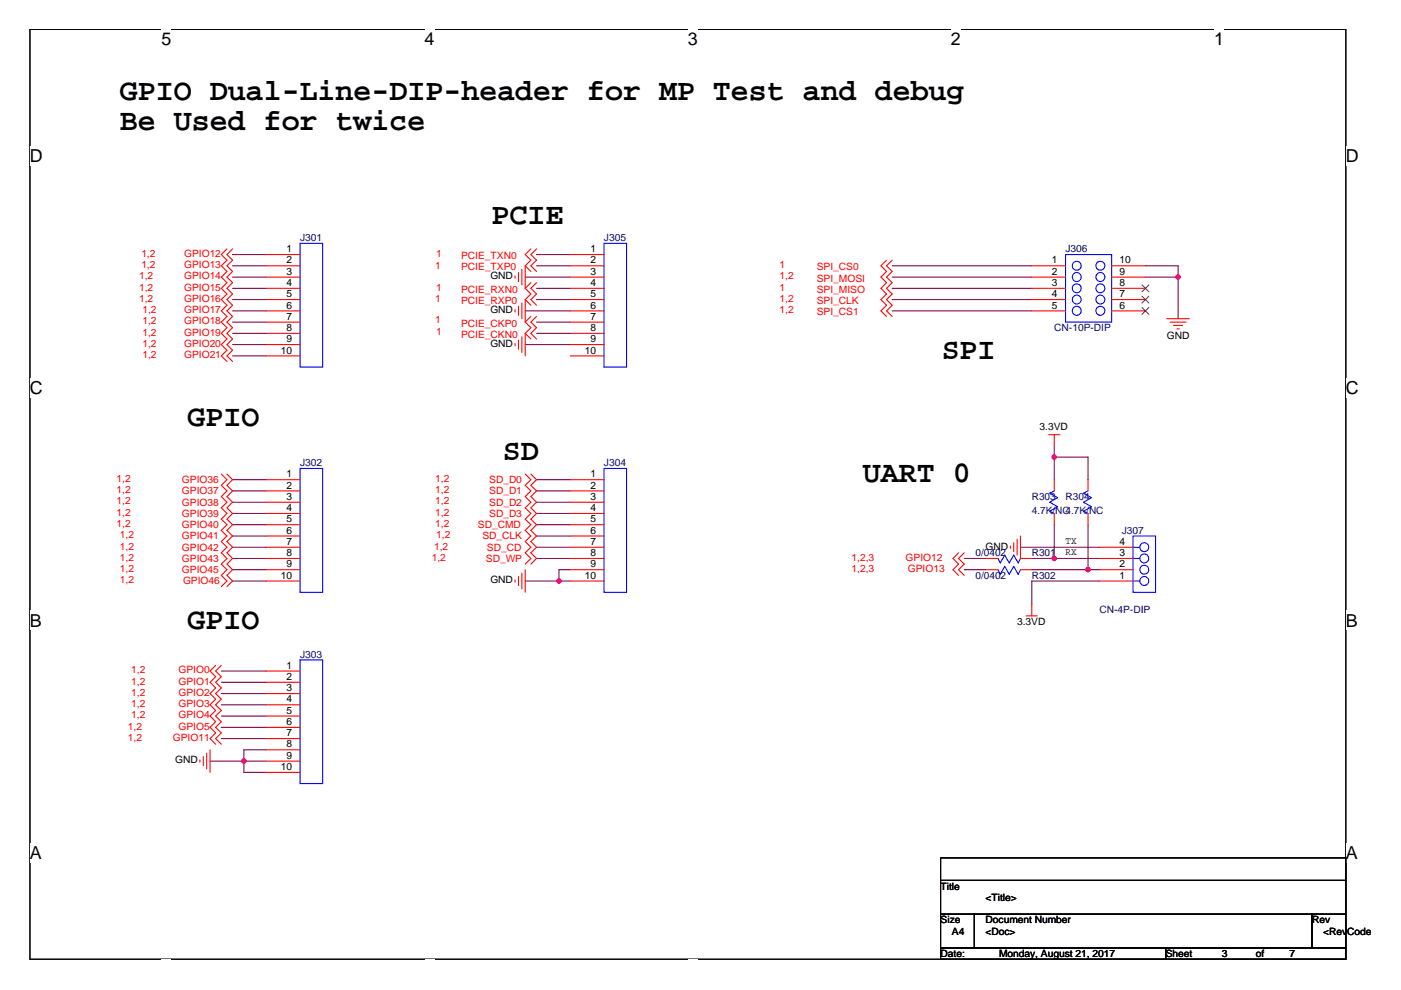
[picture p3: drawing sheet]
<svg xmlns="http://www.w3.org/2000/svg" width="297mm" height="210mm" viewBox="0 0 297 210" stroke-linecap="round" stroke-linejoin="round" font-family="sans-serif">
<path d="M6.3 6.2h279v197.2h-279z" fill="none" stroke="#000" stroke-width=".23"/>
<g fill="#fff">
<path d="M34.2 6.2h2.2v4.3h-2.2z"/>
<path d="M34.2 203.4h2.2v.2h-2.2z"/>
<path d="M90 6.2h2.1v4.3h-2.1z"/>
<path d="M90 203.4h2.1v.2h-2.1z"/>
<path d="M145.8 6.2h2.1v4.3h-2.1z"/>
<path d="M145.8 203.4h2.1v.2h-2.1z"/>
<path d="M201.6 6.2h2.1v4.3h-2.1z"/>
<path d="M201.6 203.4h2.1v.2h-2.1z"/>
<path d="M257.4 6.2h2.1v4.3h-2.1z"/>
<path d="M257.4 203.4h2.1v.2h-2.1z"/>
<path d="M6.3 30.9h2.8v4.2h-2.8z"/>
<path d="M285.3 30.9h2.8v4.2h-2.8z"/>
<path d="M6.3 80.2h2.8v4.2h-2.8z"/>
<path d="M285.3 80.2h2.8v4.2h-2.8z"/>
<path d="M6.3 129.5h2.6v4.2h-2.6z"/>
<path d="M285.3 129.5h2.6v4.2h-2.6z"/>
<path d="M6.3 178.7h2.6v4.3h-2.6z"/>
<path d="M285.3 178.7h2.6v4.3h-2.6z"/>
</g>
<g fill="none" stroke="#800040" stroke-width=".23">
<path d="M49.3 56.4h7.2M49.3 58.8h7.2M49.3 54h7.2M111.4 58.8h9.5M113.8 56.4h7.1M113.8 54h7.1M189.2 56.4h29.6M189.2 58.8h29.6M242.9 56.4h6.9v11.2M242.9 58.8h6.9M49.3 65.9h7.2M49.3 61.1h7.2"/>
<path d="M49.3 63.5h7.2M49.3 75.5h7.2M49.3 73.1h7.2M49.3 70.7h7.2M49.3 68.3h7.2M111.4 65.9h9.5M111.4 73.1h9.5M113.8 61.1h7.1M113.8 63.5h7.1M113.8 70.7h7.1M113.8 68.3h7.1M189.2 65.9h29.6"/>
<path d="M189.2 61.1h29.6M189.2 63.5h29.6M223.5 94.5v7.2M223.5 96.9h7.2v4.8M49.3 118.4h7.2M49.3 116h7.2M49.3 113.6h7.2M49.3 111.2h7.2M49.3 108.9h7.2M49.3 106.5h7.2M49.3 104.1h7.2M49.3 101.7h7.2"/>
<path d="M113.8 118.4h7.1M113.8 116h7.1M113.8 113.6h7.1M113.8 111.2h7.1M113.8 108.9h7.1M113.8 106.5h7.1M113.8 104.1h7.1M113.8 101.7h7.1M204.4 118.4h4.8M216.4 116h16.7M218.8 118.4h14.3M223.5 111.2v7.2"/>
<path d="M230.7 111.2v9.6M49.3 120.8h7.2M49.3 123.2h7.2M111.4 123.2h9.5M120.9 120.8h-2.4v2.4M204.4 120.8h4.8M218.8 120.8h14.3M233.1 123.2h-14.3v5M46.9 142.3h9.6M46.9 144.7h9.6M46.9 147.1h9.6M46.9 149.4h9.6"/>
<path d="M46.9 151.8h9.6M46.9 154.2h9.6M46.9 156.6h9.6M56.5 159h-4.8v4.8h4.8M44.5 161.4h12"/>
</g>
<g fill="#f0f" stroke="#f0f" stroke-width=".23">
<circle cx="249.8" cy="58.7" r=".47"/>
<circle cx="51.7" cy="161.4" r=".47"/>
<circle cx="118.5" cy="123.2" r=".47"/>
<circle cx="223.5" cy="96.9" r=".47"/>
<circle cx="230.7" cy="120.8" r=".47"/>
<circle cx="223.5" cy="118.4" r=".47"/>
</g>
<g fill="none" stroke="#f00" stroke-width=".23">
<path d="M48.1 52.8l-1.2 1.2 1.2 1.2-1.2 1.2 1.2 1.2-1.2 1.2 1.2 1.1-1.2 1.2 1.2 1.2-1.2 1.2 1.2 1.2-1.2 1.2 1.2 1.2-1.2 1.2 1.2 1.2-1.2 1.2 1.2 1.2-1.2 1.2 1.2 1.2-1.2 1.2 1.2 1.1M49.3 52.8l-1.2 1.2 1.2 1.2-1.2 1.2 1.2 1.2-1.2 1.2 1.2 1.1-1.2 1.2 1.2 1.2-1.2 1.2 1.2 1.2-1.2 1.2 1.2 1.2-1.2 1.2 1.2 1.2-1.2 1.2 1.2 1.2-1.2 1.2 1.2 1.2-1.2 1.2 1.2 1.1M56.5 56.4h7.1M56.5 58.8h7.1M56.5 54h7.1M109.2 58.5v.5M109.9 57.8v1.9M110.6 57.1v3.3M111.4 56.4v4.7M111.4 56.4l1.2 1.2M112.6 52.8l-1.2 1.2 1.2 1.2-1.2 1.2M112.6 59.9l-1.2 1.2"/>
<path d="M113.8 52.8l-1.2 1.2 1.2 1.2-1.2 1.2 1.2 1.2M113.8 59.9l-1.2 1.2 1.2 1.2-1.2 1.2 1.2 1.2M120.9 56.4h7.2M120.9 58.8h7.2M120.9 54h7.2M188 55.2l-1.2 1.2 1.2 1.2-1.2 1.2 1.2 1.1-1.2 1.2 1.2 1.2-1.2 1.2 1.2 1.2-1.2 1.2 1.2 1.2M189.2 55.2l-1.2 1.2 1.2 1.2-1.2 1.2 1.2 1.1-1.2 1.2 1.2 1.2-1.2 1.2 1.2 1.2-1.2 1.2 1.2 1.2M218.8 56.4h7.1M218.8 58.8h7.1M235.7 56.4h7.2M235.7 58.8h7.2M56.5 68.3h7.1"/>
<path d="M56.5 61.1h7.1M56.5 63.5h7.1M56.5 65.9h7.1M56.5 70.7h7.1M56.5 73.1h7.1M56.5 75.5h7.1M109.2 65.7v.4M109.2 72.8v.5M109.9 64.9v2M109.9 72.1v1.9M110.6 64.2v3.4M110.6 71.4v3.3"/>
<path d="M111.4 63.5v4.8M111.4 70.7v4.8M111.4 68.3l1.2 1.2-1.2 1.2M111.4 70.7l1.2 1.2M111.4 61.1l1.2 1.2-1.2 1.2M111.4 63.5l1.2 1.2M112.6 67.1l-1.2 1.2M113.8 67.1l-1.2 1.2 1.2 1.2-1.2 1.2 1.2 1.2M120.9 68.3h7.2M120.9 61.1h7.2M120.9 63.5h7.2M120.9 65.9h7.2"/>
<path d="M120.9 70.7h7.2M120.9 73.1h7.2M120.9 75.5h7.2M218.8 61.1h7.1M218.8 63.5h7.1M218.8 65.9h7.1M235.7 61.1h7.2M235.7 63.5h7.2M235.7 65.9h7.2M247.4 67.6h4.8M248.1 68.3h3.3M248.8 69h1.9"/>
<path d="M249.5 69.7h.5M222.3 92.2h2.4M223.5 92.2v2.3M46.9 100.5l1.2 1.2-1.2 1.2 1.2 1.2-1.2 1.2 1.2 1.2-1.2 1.2 1.2 1.2-1.2 1.2 1.2 1.1-1.2 1.2 1.2 1.2-1.2 1.2 1.2 1.2-1.2 1.2 1.2 1.2-1.2 1.2 1.2 1.2-1.2 1.2 1.2 1.2-1.2 1.2M48.1 100.5l1.2 1.2-1.2 1.2 1.2 1.2-1.2 1.2 1.2 1.2-1.2 1.2 1.2 1.2-1.2 1.2 1.2 1.1-1.2 1.2 1.2 1.2-1.2 1.2 1.2 1.2-1.2 1.2 1.2 1.2-1.2 1.2 1.2 1.2-1.2 1.2 1.2 1.2-1.2 1.2M56.5 101.7h7.1M56.5 104.1h7.1M56.5 106.5h7.1M56.5 108.9h7.1M56.5 111.2h7.1M56.5 113.6h7.1M56.5 116h7.1"/>
<path d="M56.5 118.4h7.1M111.4 100.5l1.2 1.2-1.2 1.2 1.2 1.2-1.2 1.2 1.2 1.2-1.2 1.2 1.2 1.2-1.2 1.2 1.2 1.1-1.2 1.2 1.2 1.2-1.2 1.2 1.2 1.2-1.2 1.2 1.2 1.2-1.2 1.2M112.6 100.5l1.2 1.2-1.2 1.2 1.2 1.2-1.2 1.2 1.2 1.2-1.2 1.2 1.2 1.2-1.2 1.2 1.2 1.1-1.2 1.2 1.2 1.2-1.2 1.2 1.2 1.2-1.2 1.2 1.2 1.2-1.2 1.2M120.9 101.7h7.2M120.9 104.1h7.2M120.9 106.5h7.2M120.9 108.9h7.2M120.9 111.2h7.2M120.9 113.6h7.2M120.9 116h7.2M120.9 118.4h7.2M203.2 117.2l-1.1 1.2 1.1 1.2-1.1 1.2 1.1 1.2"/>
<path d="M204.4 117.2l-1.2 1.2 1.2 1.2-1.2 1.2 1.2 1.2M209.2 118.4h2.4M214.2 115.8v.5M214.9 115.1v1.9M215.7 114.4v3.3M216.4 113.6v4.8h2.4M223.5 101.7v2.4M223.5 108.9v2.3M230.7 101.7v2.4M230.7 108.9v2.3M233.1 116h7.1M233.1 118.4h7.1"/>
<path d="M56.5 120.8h7.1M56.5 123.2h7.1M109.2 122.9v.5M109.9 122.2v1.9M110.6 121.5v3.3M111.4 120.8v4.8M120.9 120.8h7.2M120.9 123.2h7.2M209.2 120.8h2.4M216.4 120.8h2.4M217.6 130.6h2.3M218.8 128.2v2.4"/>
<path d="M233.1 120.8h7.1M233.1 123.2h7.1M43.8 159.7v3.3M44.5 159v4.8M45.7 141.1l-1.2 1.2 1.2 1.2-1.2 1.2 1.2 1.2-1.2 1.2 1.2 1.1-1.2 1.2 1.2 1.2-1.2 1.2 1.2 1.2-1.2 1.2 1.2 1.2-1.2 1.2 1.2 1.2M46.9 141.1l-1.2 1.2 1.2 1.2-1.2 1.2 1.2 1.2-1.2 1.2 1.2 1.1-1.2 1.2 1.2 1.2-1.2 1.2 1.2 1.2-1.2 1.2 1.2 1.2-1.2 1.2 1.2 1.2M56.5 142.3h7.1M56.5 144.7h7.1M56.5 147.1h7.1M56.5 149.4h7.1M56.5 151.8h7.1M56.5 154.2h7.1"/>
<path d="M56.5 156.6h7.1M56.5 159h7.1M42.4 161.1v.5M43.1 160.4v1.9M56.5 161.4h7.1M56.5 163.8h7.1"/>
</g>
<path d="M199.4 181.9h85.9v4.8h-85.9zM199.4 186.7h85.9v7.1h-85.9zM199.4 193.8h7.2v7.2h-7.2zM206.6 193.8h71.6v7.2h-71.6zM278.2 193.8h7.1v7.2h-7.1zM199.4 201h47.8v2.4h-47.8zM247.2 201h38.1v2.4h-38.1z" fill="none" stroke="#000" stroke-width=".23"/>
<g fill="none" stroke="#00f" stroke-width=".23">
<path d="M63.6 51.6h4.8v26.2h-4.8zM128.1 51.6h4.7v26.2h-4.7zM225.9 54h9.8v14.3h-9.8zM63.6 99.3h4.8v26.3h-4.8zM128.1 99.3h4.7v26.3h-4.7zM211.6 118.4l.5 1 .9-1.7 1 1.7 .9-1.7 1 1.7 .5-1M223.5 104.1l-.9 .5 1.6 .9-1.6 1 1.6 .9-1.6 1 .9 .5M230.7 104.1l-1 .5 1.7 .9-1.7 1 1.7 .9-1.7 1 1 .5M240.2 113.6h4.8v12h-4.8zM240.2 116h1.5M240.2 118.4h1.5M63.6 139.9h4.8v26.2h-4.8z"/>
<path d="M211.6 120.8l.5 1 .9-1.7 1 1.7 .9-1.7 1 1.7 .5-1M240.2 123.2h1.5"/>
<circle cx="228.3" cy="58.7" r=".95"/>
<circle cx="228.3" cy="56.3" r=".95"/>
<circle cx="233.3" cy="58.7" r=".95"/>
<circle cx="233.3" cy="56.3" r=".95"/>
<circle cx="228.3" cy="65.9" r=".95"/>
<circle cx="228.3" cy="61.1" r=".95"/>
<circle cx="228.3" cy="63.5" r=".95"/>
<circle cx="233.3" cy="65.9" r=".95"/>
<circle cx="233.3" cy="63.5" r=".95"/>
<circle cx="233.3" cy="61.1" r=".95"/>
<circle cx="242.6" cy="116" r=".95"/>
<circle cx="242.6" cy="118.4" r=".95"/>
<circle cx="242.6" cy="120.8" r=".95"/>
<circle cx="242.6" cy="123.2" r=".95"/>
</g>
<path d="M242.1 65.2l1.5 1.5M242.1 62.8l1.5 1.5M242.1 60.4l1.5 1.5M243.6 65.2l-1.5 1.5M243.6 62.8l-1.5 1.5M243.6 60.4l-1.5 1.5" fill="none" stroke="#804000" stroke-width=".21"/>
<g font-size="6.4">
<text x="25.4" y="21.1">GPIO Dual-Line-DIP-header for MP Test and debug</text>
<text x="25.4" y="27.6">Be Used for twice</text>
<text x="104.2" y="47.4">PCIE</text>
<text x="199.7" y="76">SPI</text>
<text x="39.8" y="90.4">GPIO</text>
<text x="106.6" y="97.5">SD</text>
<text x="183" y="102.3">UART 0</text>
<text x="39.8" y="133.3">GPIO</text>
</g>
<g font-size="3.8">
<text x="34.2" y="9.6">5</text>
<text x="90" y="9.6">4</text>
<text x="145.8" y="9.6">3</text>
<text x="201.6" y="9.6">2</text>
<text x="257.4" y="9.6">1</text>
<text x="6.3" y="34.3">D</text>
<text x="285.3" y="34.3">D</text>
<text x="6.3" y="83.6">C</text>
<text x="285.3" y="83.6">C</text>
<text x="6.3" y="132.8">B</text>
<text x="285.3" y="132.8">B</text>
<text x="6.3" y="182.1">A</text>
<text x="285.3" y="182.1">A</text>
</g>
<g font-size="2.2">
<text x="60.7" y="53.5">1</text>
<text x="125.2" y="53.5">1</text>
<text x="60.7" y="55.9">2</text>
<text x="60.7" y="58.3">3</text>
<text x="125.2" y="55.9">2</text>
<text x="125.2" y="58.3">3</text>
<text x="223" y="55.9">1</text>
<text x="223" y="58.3">2</text>
<text x="237.4" y="58.3">9</text>
<text x="237.4" y="55.9">10</text>
<text x="60.7" y="60.6">4</text>
<text x="60.7" y="63">5</text>
<text x="60.7" y="65.4">6</text>
<text x="125.2" y="60.6">4</text>
<text x="125.2" y="63">5</text>
<text x="125.2" y="65.4">6</text>
<text x="223" y="60.6">3</text>
<text x="223" y="63">4</text>
<text x="223" y="65.4">5</text>
<text x="237.4" y="65.4">6</text>
<text x="237.4" y="63">7</text>
<text x="237.4" y="60.6">8</text>
<text x="60.7" y="67.8">7</text>
<text x="60.7" y="70.2">8</text>
<text x="125.2" y="67.8">7</text>
<text x="125.2" y="70.2">8</text>
<text x="59.5" y="75">10</text>
<text x="60.7" y="72.6">9</text>
<text x="124" y="75">10</text>
<text x="125.2" y="72.6">9</text>
<text x="60.7" y="101.2">1</text>
<text x="125.2" y="101.2">1</text>
<text x="60.7" y="103.6">2</text>
<text x="60.7" y="106">3</text>
<text x="125.2" y="103.6">2</text>
<text x="125.2" y="106">3</text>
<text x="60.7" y="108.4">4</text>
<text x="60.7" y="110.8">5</text>
<text x="60.7" y="113.2">6</text>
<text x="125.2" y="108.4">4</text>
<text x="125.2" y="110.8">5</text>
<text x="125.2" y="113.2">6</text>
<text x="60.7" y="115.5">7</text>
<text x="60.7" y="117.9">8</text>
<text x="125.2" y="115.5">7</text>
<text x="125.2" y="117.9">8</text>
<text x="237.3" y="115.5">4</text>
<text x="237.3" y="117.9">3</text>
<text x="59.5" y="122.7">10</text>
<text x="60.7" y="120.3">9</text>
<text x="124" y="122.7">10</text>
<text x="125.2" y="120.3">9</text>
<text x="237.3" y="120.3">2</text>
<text x="237.3" y="122.7">1</text>
<text x="60.7" y="141.8">1</text>
<text x="60.7" y="144.2">2</text>
<text x="60.7" y="146.6">3</text>
<text x="60.7" y="148.9">4</text>
<text x="60.7" y="151.3">5</text>
<text x="60.7" y="153.7">6</text>
<text x="60.7" y="156.1">7</text>
<text x="60.7" y="158.5">8</text>
<text x="60.7" y="160.9">9</text>
<text x="59.5" y="163.3">10</text>
</g>
<g font-size="2.1" fill="#000080">
<text x="63.6" y="51.1">J301</text>
<text x="128.1" y="51.1">J305</text>
<text x="225.9" y="53.5">J306</text>
<text x="223.5" y="70.2">CN-10P-DIP</text>
<text x="63.6" y="98.8">J302</text>
<text x="128.1" y="98.8">J304</text>
<text x="218.8" y="106">R303</text>
<text x="225.9" y="106">R304</text>
<text x="218.8" y="108.9">4.7K/NC4.7K/NC</text>
<text x="237.8" y="113.2">J307</text>
<text x="206.8" y="118">0/0402</text>
<text x="218.8" y="118">R301</text>
<text x="206.8" y="122.7">0/0402</text>
<text x="218.8" y="122.7">R302</text>
<text x="233.1" y="129.9">CN-4P-DIP</text>
<text x="63.6" y="139.4">J303</text>
</g>
<g font-size="2.1" fill="#f00">
<text x="29.5" y="59.2">1,2</text>
<text x="30" y="56.9">1,2</text>
<text x="30" y="54.5">1,2</text>
<text x="39.1" y="56.9">GPIO13</text>
<text x="39.1" y="59.2">GPIO14</text>
<text x="39.1" y="54.5">GPIO12</text>
<text x="92.3" y="57.1">1</text>
<text x="92.5" y="54.5">1</text>
<text x="97.8" y="54.9">PCIE_TXN0</text>
<text x="97.8" y="57.3">PCIE_TXP0</text>
<text x="165.3" y="56.9">1</text>
<text x="165.3" y="59.2">1,2</text>
<text x="173.2" y="57.3">SPI_CS0</text>
<text x="173.2" y="59.7">SPI_MOSI</text>
<text x="29.5" y="61.6">1,2</text>
<text x="29.5" y="64">1,2</text>
<text x="39.1" y="61.6">GPIO15</text>
<text x="39.1" y="64">GPIO16</text>
<text x="92.3" y="64">1</text>
<text x="92.5" y="61.6">1</text>
<text x="97.8" y="62.1">PCIE_RXN0</text>
<text x="97.8" y="64.5">PCIE_RXP0</text>
<text x="165.3" y="61.6">1</text>
<text x="165.3" y="64">1,2</text>
<text x="173.2" y="62.1">SPI_MISO</text>
<text x="173.2" y="64.5">SPI_CLK</text>
<text x="30.2" y="66.4">1,2</text>
<text x="30.2" y="68.8">1,2</text>
<text x="30.2" y="71.2">1,2</text>
<text x="39.1" y="66.4">GPIO17</text>
<text x="39.1" y="68.8">GPIO18</text>
<text x="39.1" y="71.2">GPIO19</text>
<text x="92.3" y="68.5">1</text>
<text x="92.5" y="70.9">1</text>
<text x="97.8" y="71.6">PCIE_CKN0</text>
<text x="97.8" y="69.3">PCIE_CKP0</text>
<text x="165.3" y="66.4">1,2</text>
<text x="173.2" y="66.9">SPI_CS1</text>
<text x="30.2" y="73.6">1,2</text>
<text x="30.2" y="76">1,2</text>
<text x="39.1" y="73.6">GPIO20</text>
<text x="39.1" y="76">GPIO21</text>
<text x="24.7" y="102.2">1,2</text>
<text x="24.7" y="104.6">1,2</text>
<text x="24.7" y="107">1,2</text>
<text x="38.6" y="102.4">GPIO36</text>
<text x="38.6" y="104.8">GPIO37</text>
<text x="38.6" y="107.2">GPIO38</text>
<text x="92.3" y="107">1,2</text>
<text x="92.3" y="102.2">1,2</text>
<text x="92.3" y="104.6">1,2</text>
<text x="103.7" y="107.2">SD_D2</text>
<text x="103.7" y="102.4">SD_D0</text>
<text x="103.7" y="104.8">SD_D1</text>
<text x="24.7" y="109.4">1,2</text>
<text x="24.7" y="111.7">1,2</text>
<text x="38.6" y="109.6">GPIO39</text>
<text x="38.6" y="112">GPIO40</text>
<text x="92.3" y="109.4">1,2</text>
<text x="92.3" y="111.7">1,2</text>
<text x="101.3" y="112">SD_CMD</text>
<text x="103.7" y="109.6">SD_D3</text>
<text x="25.4" y="114.1">1,2</text>
<text x="25.4" y="116.5">1,2</text>
<text x="25.4" y="118.9">1,2</text>
<text x="38.6" y="114.4">GPIO41</text>
<text x="38.6" y="116.8">GPIO42</text>
<text x="38.6" y="119.1">GPIO43</text>
<text x="91.5" y="118.9">1,2</text>
<text x="92" y="116.5">1,2</text>
<text x="92.5" y="114.1">1,2</text>
<text x="102.3" y="114.4">SD_CLK</text>
<text x="103" y="119.1">SD_WP</text>
<text x="103.2" y="116.8">SD_CD</text>
<text x="180.6" y="118.9">1,2,3</text>
<text x="192" y="118.9">GPIO12</text>
<text x="25.4" y="121.3">1,2</text>
<text x="25.4" y="123.7">1,2</text>
<text x="38.6" y="121.5">GPIO45</text>
<text x="38.8" y="123.9">GPIO46</text>
<text x="180.6" y="121.3">1,2,3</text>
<text x="192.5" y="121.3">GPIO13</text>
<text x="27.8" y="142.8">1,2</text>
<text x="37.9" y="142.8">GPIO0</text>
<text x="27.8" y="147.5">1,2</text>
<text x="27.8" y="145.2">1,2</text>
<text x="27.8" y="149.9">1,2</text>
<text x="37.9" y="147.5">GPIO2</text>
<text x="37.9" y="145.2">GPIO1</text>
<text x="37.9" y="149.9">GPIO3</text>
<text x="27.1" y="154.7">1,2</text>
<text x="27.8" y="152.3">1,2</text>
<text x="37.9" y="154.7">GPIO5</text>
<text x="37.9" y="152.3">GPIO4</text>
<text x="27.1" y="157.1">1,2</text>
<text x="36.7" y="157.1">GPIO11</text>
</g>
<g font-size="2.1">
<text x="104" y="59.2">GND</text>
<text x="104" y="66.4">GND</text>
<text x="247.4" y="71.9">GND</text>
<text x="104" y="73.6">GND</text>
<text x="220.4" y="91.2">3.3VD</text>
<text x="209" y="116.5">GND</text>
<text x="225.9" y="115.4">TX</text>
<text x="225.9" y="117.7">RX</text>
<text x="104" y="123.7">GND</text>
<text x="215.7" y="132.5">3.3VD</text>
<text x="37.1" y="161.9">GND</text>
<text x="199.4" y="188.6">Title</text>
<text x="209" y="191">&lt;Title&gt;</text>
<text x="199.4" y="195.8">Size</text>
<text x="209" y="195.8">Document Number</text>
<text x="278.2" y="195.8">Rev</text>
<text x="199.4" y="202.9">Date:</text>
<text x="201.8" y="198.1">A4</text>
<text x="209" y="198.1">&lt;Doc&gt;</text>
<text x="211.8" y="202.9">Monday, August 21, 2017</text>
<text x="247.2" y="202.9">Sheet</text>
<text x="259.1" y="202.9">3</text>
<text x="266.2" y="202.9">of</text>
<text x="273.4" y="202.9">7</text>
<text x="280.6" y="198.1">&lt;Rev</text>
<text x="285.6" y="198.1">Code&gt;</text>
</g>
</svg>
